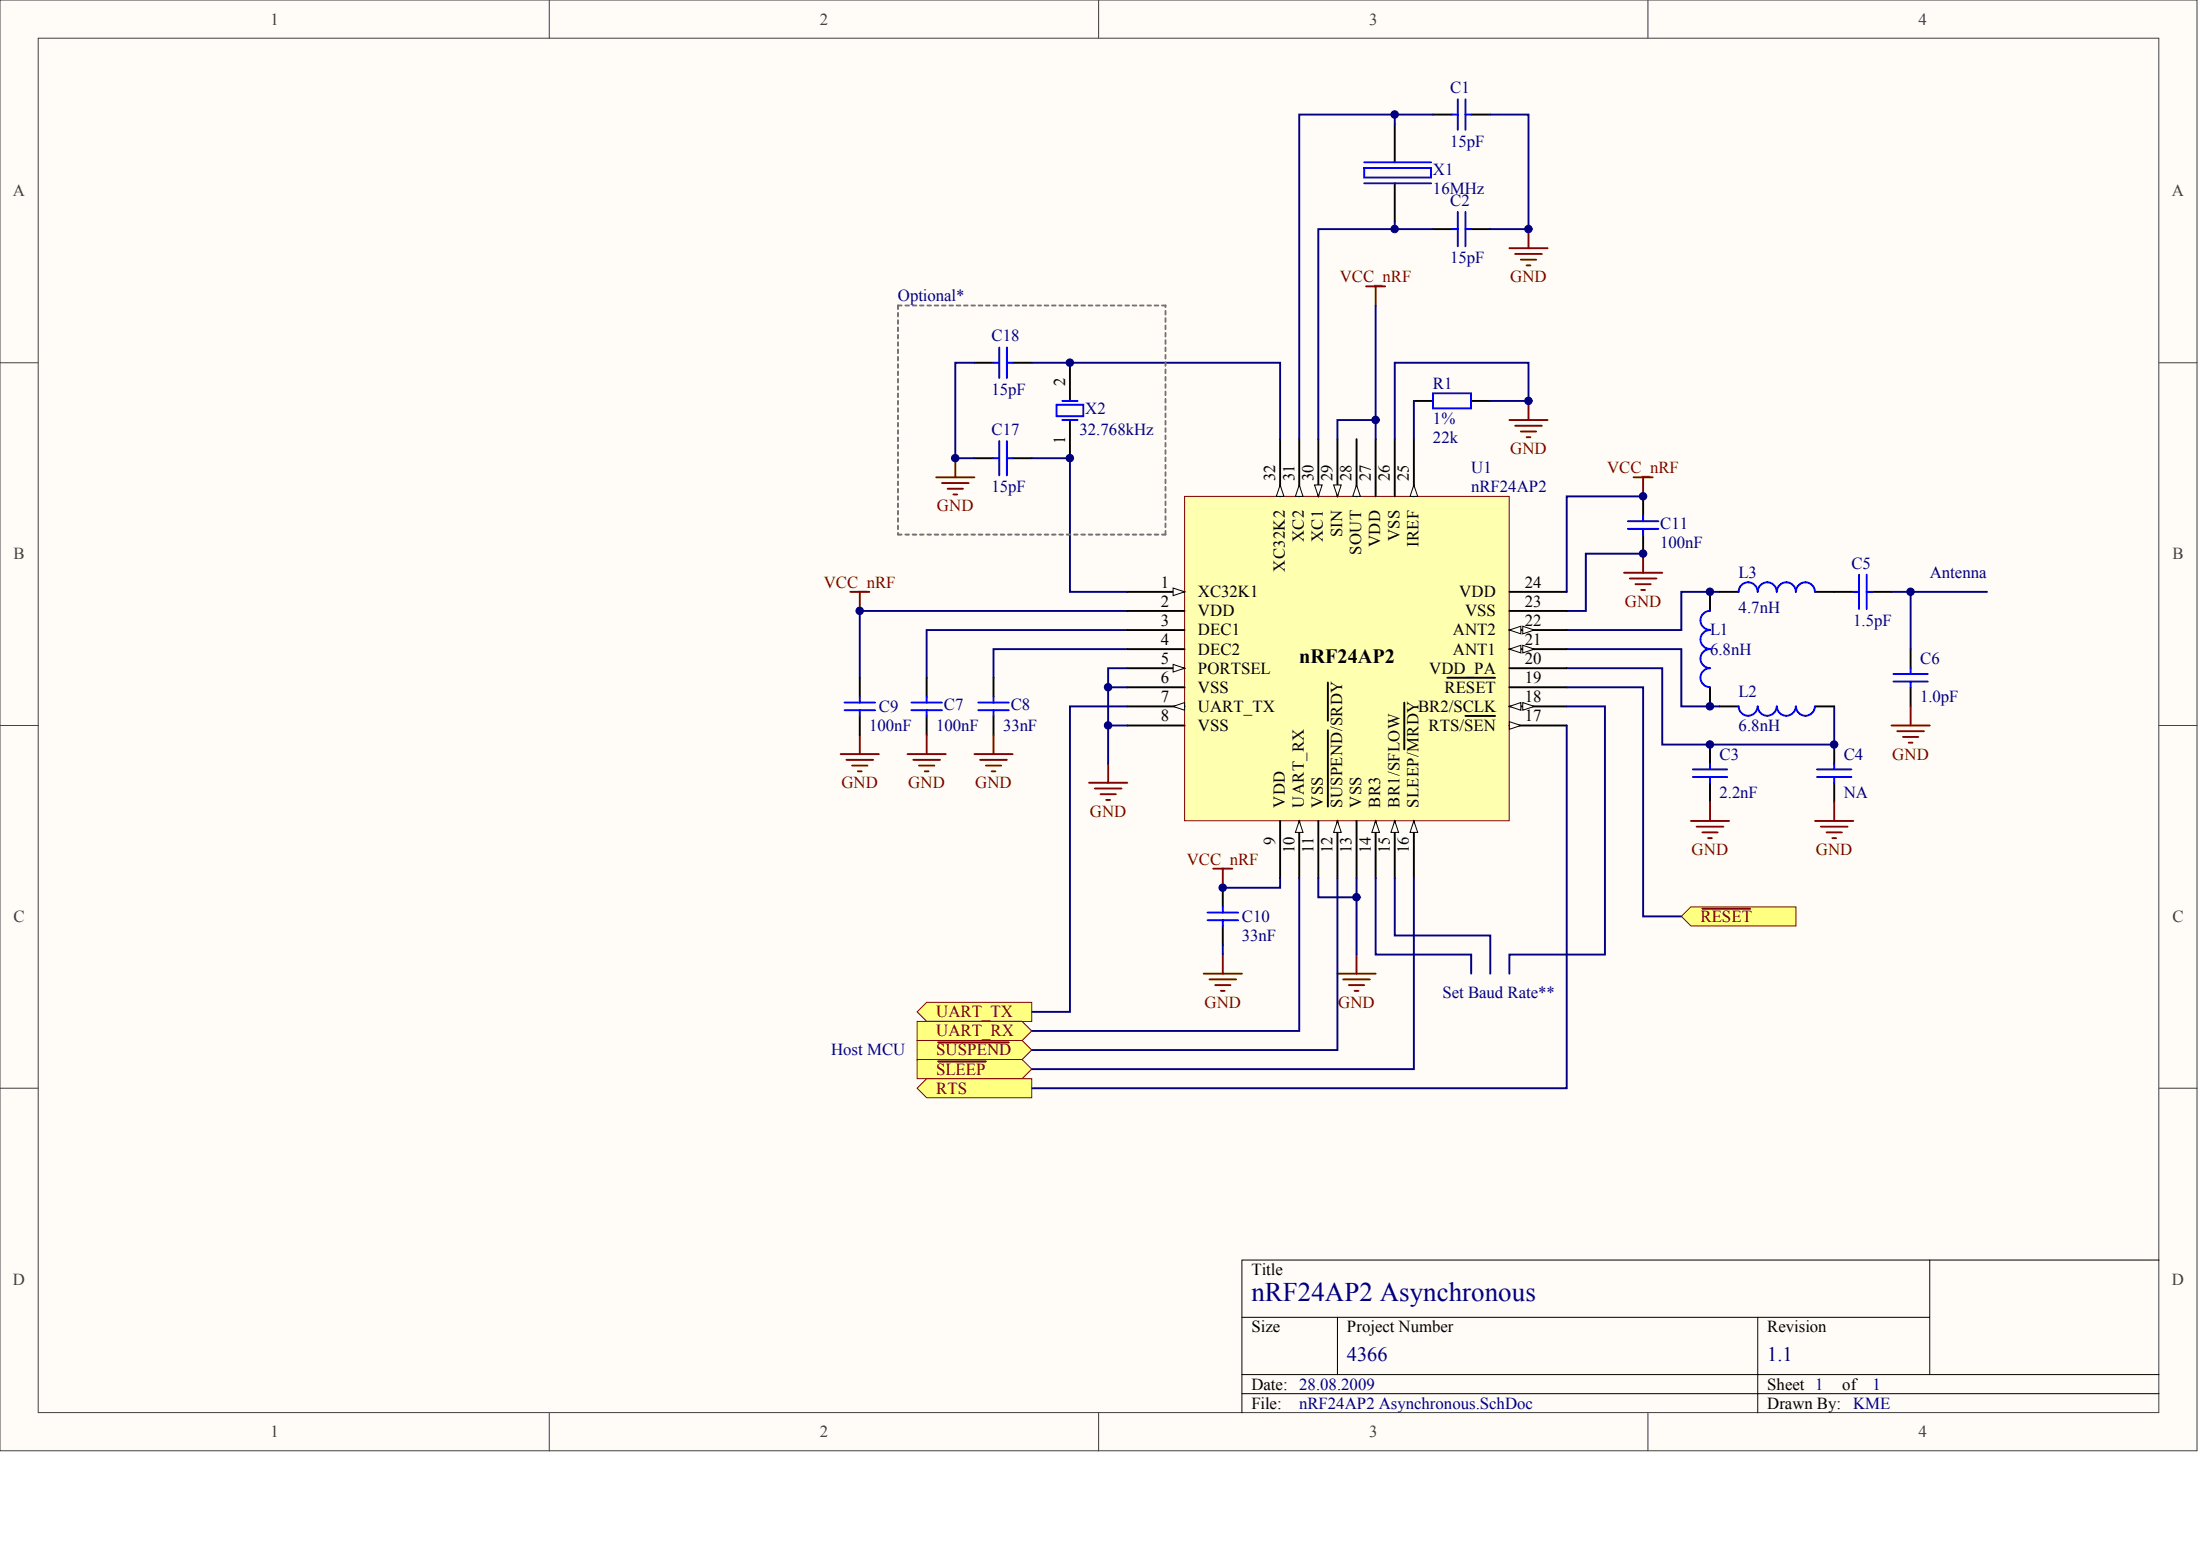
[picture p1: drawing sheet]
<svg xmlns="http://www.w3.org/2000/svg" width="840mm" height="594mm" viewBox="0 0 840 594" stroke-linecap="round" stroke-linejoin="round" font-family="sans-serif">
<g fill="#fffcf8" stroke="#404040" stroke-width=".38">
<path d="M0 0h838.5v553.5h-838.5z"/>
<path d="M14.6 14.6h809.3v524.4h-809.3z"/>
</g>
<path d="M209.6 0v14.6M419.3 0v14.6M628.9 0v14.6M0 138.4h14.6M824 138.4h14.5M0 276.8h14.6M824 276.8h14.5M0 415.2h14.6M824 415.2h14.5M209.6 539v14.6M419.3 539v14.6M628.9 539v14.6" fill="none" stroke="#404040" stroke-width=".38"/>
<path d="M736.5 480.8v43.7M824 480.8h-350v58.2M474 502.6h262.5M510.4 502.6v21.9M670.8 502.6v36.4M474 531.8h350M474 524.5h350" fill="none" stroke="#000" stroke-width=".38"/>
<g fill="none" stroke="#000" stroke-width=".73">
<path d="M532.3 47.4v14.5M546.9 43.7h7.3M561.5 43.7h7.3M532.3 69.9v14.6M546.9 87.4h7.3M561.5 87.4h7.3M371.9 138.4h7.3M386.5 138.4h7.3M408.3 138.4v14.6M539.6 153h7.3M561.5 153h7.3M371.9 174.8h7.3"/>
<path d="M386.5 174.8h7.3M408.3 160.3v14.5M627.1 189.4v7.3M627.1 204v7.3M652.6 225.8v7.3M656.3 225.8h7.2M692.7 225.8h14.6M714.6 225.8h7.3M328.1 258.6v7.3M353.6 258.6v7.3M379.2 258.6v7.3M729.2 247.7v7.3"/>
<path d="M328.1 273.2v7.3M353.6 273.2v7.3M379.2 273.2v7.3M652.6 262.2v7.3M656.3 269.5h7.2M692.7 269.5h7.3M729.2 262.2v7.3M652.6 284.1v7.3M652.6 298.7v7.3M700 284.1v7.3M700 298.7v7.3M466.7 338.7v7.3"/>
<path d="M466.7 353.3v7.3"/>
</g>
<g fill="none" stroke="#00f" stroke-width=".73">
<path d="M556.4 37.9v11.6M559.3 37.9v11.6M554.2 43.7h2.2M559.3 43.7h2.2M520.6 64.1h25.5v3.7h-25.5zM520.6 61.9h25.5M520.6 69.9h25.5M554.2 87.4h2.2M556.4 80.9v13.1M559.3 87.4h2.2M559.3 80.9v13.1M379.2 138.4h2.2"/>
<path d="M381.4 132.6v11.6M384.3 132.6v11.6M384.3 138.4h2.2M403.2 154.4h10.2v4.4h-10.2zM405.4 153h5.9M546.9 150.1h14.5v5.7h-14.5zM379.2 174.8h2.2M381.4 168.3v13.1M384.3 174.8h2.2M384.3 168.3v13.1M405.4 160.3h5.9M621.3 198.9h11.6"/>
<path d="M627.1 196.7v2.2M621.3 201.8h11.6M627.1 201.8v2.2M709.5 219.3v13.1M712.4 219.3v13.1M652.6 233.1a3.6 3.6 0 0 0-3.6 3.6 3.6 3.6 0 0 0 3.6 3.6M670.8 225.8a3.6 3.6 0 0 0-3.6-3.6 3.6 3.6 0 0 0-3.7 3.6M678.1 225.8a3.6 3.6 0 0 0-3.7-3.6 3.6 3.6 0 0 0-3.6 3.6M685.3 225.8a3.6 3.6 0 0 0-3.6-3.6 3.6 3.6 0 0 0-3.6 3.6M692.6 225.8a3.6 3.6 0 0 0-3.6-3.6 3.6 3.6 0 0 0-3.6 3.6M707.3 225.8h2.2M712.4 225.8h2.2"/>
<path d="M652.6 255a3.6 3.6 0 0 0-3.6 3.6 3.6 3.6 0 0 0 3.6 3.6M652.6 247.7a3.6 3.6 0 0 0-3.6 3.6 3.6 3.6 0 0 0 3.6 3.6M652.6 240.4a3.6 3.6 0 0 0-3.6 3.6 3.6 3.6 0 0 0 3.6 3.6M722.6 257.1h13.1M729.2 255v2.1M322.3 268.1h11.7M322.3 271h11.7M328.1 265.9v2.2M328.1 271v2.2M347.8 268.1h11.7M347.8 271h11.7M353.6 265.9v2.2"/>
<path d="M353.6 271v2.2M373.3 268.1h11.7M373.3 271h11.7M379.2 265.9v2.2M379.2 271v2.2M670.8 269.5a3.6 3.6 0 0 1-3.6 3.6 3.6 3.6 0 0 1-3.7-3.6M678.1 269.5a3.6 3.6 0 0 1-3.7 3.6 3.6 3.6 0 0 1-3.6-3.6M685.3 269.5a3.6 3.6 0 0 1-3.6 3.6 3.6 3.6 0 0 1-3.6-3.6M692.6 269.5a3.6 3.6 0 0 1-3.6 3.6 3.6 3.6 0 0 1-3.6-3.6M722.6 260.1h13.1M729.2 260.1v2.1M646 293.6h13.2"/>
<path d="M646 296.5h13.2M652.6 291.4v2.2M652.6 296.5v2.2M693.4 293.6h13.2M693.4 296.5h13.2M700 291.4v2.2M700 296.5v2.2M460.8 348.2h11.7M460.8 351.1h11.7M466.7 346v2.2M466.7 351.1v2.2"/>
</g>
<g fill="none" stroke="#800000" stroke-width=".73">
<path d="M521.4 109.3h7.2M525 109.3v7.3M583.3 153v7.3M364.6 174.8v7.3M576 160.3h14.6M578.2 162.4h10.2M580.4 164.6h5.9M582.6 166.8h1.5M357.3 182.1h14.6M359.5 184.3h10.2M361.7 186.5h5.8M363.9 188.7h1.4"/>
<path d="M324.5 225.8h7.3M328.1 225.8v7.3M721.9 276.8h14.6M724.1 279h10.2M729.2 269.5v7.3M320.8 287.7h14.6M323 289.9h10.2M325.2 292.1h5.8M327.4 294.3h1.5M328.1 280.5v7.2M346.4 287.7h14.5M348.5 289.9h10.3"/>
<path d="M350.7 292.1h5.9M352.9 294.3h1.5M353.6 280.5v7.2M371.9 287.7h14.6M374.1 289.9h10.2M376.3 292.1h5.8M378.4 294.3h1.5M379.2 280.5v7.2M726.3 281.2h5.8M728.4 283.4h1.5M645.3 313.2h14.6M647.5 315.4h10.2"/>
<path d="M649.7 317.6h5.8M651.9 319.8h1.4M652.6 306v7.2M692.7 313.2h14.6M694.9 315.4h10.2M697.1 317.6h5.8M699.3 319.8h1.4M700 306v7.2M463 331.4h7.3M466.7 331.4v7.3M510.4 371.5h14.6M512.6 373.7h10.2"/>
<path d="M514.8 375.9h5.8M517 378.1h1.4M517.7 364.2v7.3"/>
</g>
<path d="M371.9 138.4h-7.3v36.4h7.3M627.1 211.3h-21.9v21.8h-7.3M430.2 233.1h-102.1v25.5M656.3 225.8h-14.6v14.6h-43.8M721.9 225.8h36.4M729.2 225.8v21.9M430.2 247.7h-51v10.9M430.2 240.4h-76.6v18.2M597.9 247.7h43.8v21.8h14.6M597.9 255h36.5v29.1h65.6v-14.6" fill="none" stroke="#000080" stroke-width=".73"/>
<path d="M452.1 189.4h123.9v123.8h-123.9z" fill="#ffffb0" stroke="#800000" stroke-width=".38"/>
<path d="M430.2 225.8h21.9" fill="none" stroke="#000" stroke-width=".73"/>
<path d="M447.7 224.4l4.4 1.4-4.4 1.5z" fill="#fffcf8" stroke="#000" stroke-width=".38"/>
<path d="M430.2 233.1h21.9M430.2 276.8h21.9M430.2 269.5h21.9" fill="none" stroke="#000" stroke-width=".73"/>
<path d="M447.7 269.5l4.4-1.4v2.9z" fill="#fffcf8" stroke="#000" stroke-width=".38"/>
<path d="M495.8 313.2v21.9" fill="none" stroke="#000" stroke-width=".73"/>
<path d="M495.8 313.2l1.5 4.4h-2.9z" fill="#fffcf8" stroke="#000" stroke-width=".38"/>
<path d="M430.2 240.4h21.9M430.2 247.7h21.9M503.1 313.2v21.9M510.4 313.2v21.9" fill="none" stroke="#000" stroke-width=".73"/>
<path d="M510.4 313.2l1.5 4.4h-2.9z" fill="#fffcf8" stroke="#000" stroke-width=".38"/>
<path d="M430.2 262.2h21.9M488.5 313.2v21.9M517.7 313.2v21.9M525 313.2v21.9" fill="none" stroke="#000" stroke-width=".73"/>
<path d="M525 313.2l1.5 4.4h-3z" fill="#fffcf8" stroke="#000" stroke-width=".38"/>
<path d="M532.3 313.2v21.9" fill="none" stroke="#000" stroke-width=".73"/>
<path d="M532.3 313.2l1.5 4.4h-3z" fill="#fffcf8" stroke="#000" stroke-width=".38"/>
<path d="M539.6 313.2v21.9" fill="none" stroke="#000" stroke-width=".73"/>
<path d="M539.6 313.2l1.4 4.4h-2.9z" fill="#fffcf8" stroke="#000" stroke-width=".38"/>
<path d="M576 276.8h21.9" fill="none" stroke="#000" stroke-width=".73"/>
<path d="M576 275.4l4.4 1.4-4.4 1.5z" fill="#fffcf8" stroke="#000" stroke-width=".38"/>
<path d="M576 269.5h21.9" fill="none" stroke="#000" stroke-width=".73"/>
<g fill="#fffcf8" stroke="#000" stroke-width=".38">
<path d="M576 269.5l4.4-1.4v2.9z"/>
<path d="M581.1 268.1l4.4 1.4-4.4 1.5z"/>
</g>
<path d="M517.7 167.5v21.9" fill="none" stroke="#000" stroke-width=".73"/>
<path d="M517.7 185l1.5 4.4h-2.9z" fill="#fffcf8" stroke="#000" stroke-width=".38"/>
<path d="M510.4 167.5v21.9" fill="none" stroke="#000" stroke-width=".73"/>
<path d="M509 185h2.9l-1.5 4.4z" fill="#fffcf8" stroke="#000" stroke-width=".38"/>
<path d="M576 255h21.9M576 247.7h21.9M576 262.2h21.9" fill="none" stroke="#000" stroke-width=".73"/>
<g fill="#fffcf8" stroke="#000" stroke-width=".38">
<path d="M576 247.7l4.4-1.5v2.9z"/>
<path d="M581.1 246.2l4.4 1.5-4.4 1.4z"/>
</g>
<path d="M576 240.4h21.9" fill="none" stroke="#000" stroke-width=".73"/>
<g fill="#fffcf8" stroke="#000" stroke-width=".38">
<path d="M576 240.4l4.4-1.5v2.9z"/>
<path d="M581.1 238.9l4.4 1.5-4.4 1.4z"/>
</g>
<path d="M539.6 167.5v21.9M576 233.1h21.9M576 225.8h21.9" fill="none" stroke="#000" stroke-width=".73"/>
<path d="M539.6 185l1.4 4.4h-2.9z" fill="#fffcf8" stroke="#000" stroke-width=".38"/>
<path d="M503.1 167.5v21.9M525 167.5v21.9M532.3 167.5v21.9" fill="none" stroke="#000" stroke-width=".73"/>
<path d="M501.7 185h2.9l-1.5 4.4z" fill="#fffcf8" stroke="#000" stroke-width=".38"/>
<path d="M495.8 167.5v21.9" fill="none" stroke="#000" stroke-width=".73"/>
<path d="M495.8 185l1.5 4.4h-2.9z" fill="#fffcf8" stroke="#000" stroke-width=".38"/>
<path d="M488.5 167.5v21.9" fill="none" stroke="#000" stroke-width=".73"/>
<path d="M488.5 185l1.5 4.4h-2.9z" fill="#fffcf8" stroke="#000" stroke-width=".38"/>
<path d="M430.2 255h21.9" fill="none" stroke="#000" stroke-width=".73"/>
<path d="M447.7 253.5l4.4 1.5-4.4 1.4z" fill="#fffcf8" stroke="#000" stroke-width=".38"/>
<path d="M552.3 258.6h18.3M506.8 260.4v14.6M506.8 278.6v29.2M535.9 268.1v17.8M559.3 273.2h11.3" fill="none" stroke="#000" stroke-width=".73"/>
<path d="M415.6 298.7h14.6M422.9 291.4v7.3M417.8 300.9h10.2M420 303h5.8M422.2 305.2h1.4M459.4 371.5h14.6M461.6 373.7h10.2M463.8 375.9h5.8M465.9 378.1h1.5M466.7 364.2v7.3" fill="none" stroke="#800000" stroke-width=".73"/>
<g fill="none" stroke="#000080" stroke-width=".73">
<path d="M430.2 255h-7.3v7.2M422.9 276.8h7.3M430.2 262.2h-7.3v29.2M430.2 269.5h-21.9v116.6h-14.5M597.9 269.5h14.6v94.7h-36.5v7.3M597.9 276.8v138.4h-204.1M495.8 335.1v58.3h-102M503.1 335.1v7.3h14.6v-7.3M510.4 335.1v65.5h-116.6M525 335.1v29.1h36.5v7.3M532.3 335.1v21.8h36.5v14.6M539.6 335.1v72.8h-145.8"/>
<path d="M517.7 342.4v21.8M466.7 360.6v3.6"/>
</g>
<g fill="#ffff80" stroke="#800000" stroke-width=".38">
<path d="M350 386.1l3.6-3.7h40.2v7.3h-40.2z" fill-rule="evenodd"/>
<path d="M350 389.7h40.1l3.7 3.7-3.7 3.6h-40.1z" fill-rule="evenodd"/>
<path d="M350 397h40.1l3.7 3.6-3.7 3.7h-40.1z" fill-rule="evenodd"/>
<path d="M350 404.3h40.1l3.7 3.6-3.7 3.7h-40.1z" fill-rule="evenodd"/>
<path d="M350 415.2l3.6-3.6h40.2v7.3h-40.2z" fill-rule="evenodd"/>
</g>
<path d="M532.3 43.7v3.7M546.9 43.7h-51.1v123.8M568.8 43.7h14.5v43.7h-14.5M532.3 84.5v2.9M546.9 87.4h-43.8v80.1M525 116.6v50.9M393.8 138.4h94.7v29.1M539.6 153v14.5M568.8 153h14.5v-14.6h-51v29.1M393.8 174.8h14.5v51h21.9M627.1 189.4h-29.2v36.4M597.9 262.2h29.2v87.5h14.6" fill="none" stroke="#000080" stroke-width=".73"/>
<path d="M576 94.7h14.6M578.2 96.9h10.2M580.4 99.1h5.9M583.3 87.4v7.3M582.6 101.3h1.5M623.4 182.1h7.3M627.1 182.1v7.3M619.8 218.5h14.6M627.1 211.3v7.2M622 220.7h10.2M624.2 222.9h5.8M626.4 225.1h1.4" fill="none" stroke="#800000" stroke-width=".73"/>
<path d="M641.7 349.7l3.6-3.7h40.1v7.3h-40.1z" fill-rule="evenodd" fill="#ffff80" stroke="#800000" stroke-width=".38"/>
<path d="M649.7 346.7h18.2M358 397.7h27M358 405h18.3" fill="none" stroke="#800000" stroke-width=".73"/>
<path d="M525 160.3h-14.6v7.2M488.5 335.1v3.6h-21.8" fill="none" stroke="#000080" stroke-width=".73"/>
<path d="M342.7 116.6v87.4M342.7 116.6h102.1M342.7 204h102.1M444.8 204v-87.4" fill="none" stroke="#707070" stroke-width=".73" stroke-dasharray="1.4 1.4"/>
<g fill="#000080" stroke="#000080" stroke-width=".38">
<circle cx="328.1" cy="233.1" r="1.42"/>
<circle cx="364.6" cy="174.8" r="1.42"/>
<circle cx="408.3" cy="174.8" r="1.42"/>
<circle cx="408.3" cy="138.4" r="1.42"/>
<circle cx="422.9" cy="276.8" r="1.42"/>
<circle cx="422.9" cy="262.2" r="1.42"/>
<circle cx="466.6" cy="338.7" r="1.42"/>
<circle cx="517.7" cy="342.3" r="1.42"/>
<circle cx="525" cy="160.2" r="1.42"/>
<circle cx="532.3" cy="87.4" r="1.42"/>
<circle cx="532.3" cy="43.7" r="1.42"/>
<circle cx="583.3" cy="152.9" r="1.42"/>
<circle cx="583.3" cy="87.4" r="1.42"/>
<circle cx="627.1" cy="211.2" r="1.42"/>
<circle cx="627.1" cy="189.4" r="1.42"/>
<circle cx="652.6" cy="284.1" r="1.42"/>
<circle cx="652.6" cy="269.5" r="1.42"/>
<circle cx="652.6" cy="225.8" r="1.42"/>
<circle cx="700" cy="284.1" r="1.42"/>
<circle cx="729.1" cy="225.8" r="1.42"/>
</g>
<text font-size="10.3" fill="#000080" x="477.6" y="496.5">nRF24AP2 Asynchronous</text>
<g font-size="7.8" fill="#000080">
<text x="514.1" y="519.2">4366</text>
<text x="674.5" y="519.2">1.1</text>
</g>
<text font-size="7.7" x="495.8" y="253.1">nRF24AP2</text>
<g font-size="6.4" fill="#404040">
<text x="103.3" y="9.4">1</text>
<text x="312.9" y="9.4">2</text>
<text x="522.5" y="9.4">3</text>
<text x="732.2" y="9.4">4</text>
<text x="5" y="74.9">A</text>
<text x="828.9" y="74.9">A</text>
<text x="5.2" y="213.3">B</text>
<text x="829.1" y="213.3">B</text>
<text x="5.2" y="351.7">C</text>
<text x="829.1" y="351.7">C</text>
<text x="5" y="490.1">D</text>
<text x="828.9" y="490.1">D</text>
<text x="103.3" y="548.4">1</text>
<text x="312.9" y="548.4">2</text>
<text x="522.5" y="548.4">3</text>
<text x="732.2" y="548.4">4</text>
</g>
<g font-size="6.4" fill="#000080">
<text x="553.4" y="35.6">C1</text>
<text x="553.4" y="56">15pF</text>
<text x="546.9" y="66.9">X1</text>
<text x="546.9" y="74.2">16MHz</text>
<text x="553.4" y="78.6">C2</text>
<text x="553.4" y="100.4">15pF</text>
<text x="342.7" y="115">Optional*</text>
<text x="378.4" y="130.3">C18</text>
<text x="546.9" y="148.5">R1</text>
<text x="378.4" y="150.7">15pF</text>
<text x="414.2" y="158">X2</text>
<text x="546.9" y="161.6">1%</text>
<text x="378.4" y="166">C17</text>
<text x="412" y="166">32.768kHz</text>
<text x="546.9" y="168.9">22k</text>
<text x="561.5" y="180.5">U1</text>
<text x="378.4" y="187.8">15pF</text>
<text x="561.5" y="187.8">nRF24AP2</text>
<text x="633.7" y="201.7">C11</text>
<text x="633.7" y="209">100nF</text>
<text x="663.5" y="220.6">L3</text>
<text x="706.6" y="217">C5</text>
<text x="736.5" y="220.6">Antenna</text>
<text x="663.5" y="233.7">4.7nH</text>
<text x="707.3" y="238.8">1.5pF</text>
<text x="652.6" y="242.5">L1</text>
<text x="652.6" y="249.7">6.8nH</text>
<text x="732.8" y="253.4">C6</text>
<text x="663.5" y="265.8">L2</text>
<text x="732.8" y="268">1.0pF</text>
<text x="335.4" y="271.6">C9</text>
<text x="360.2" y="270.9">C7</text>
<text x="385.7" y="270.9">C8</text>
<text x="331.8" y="278.9">100nF</text>
<text x="357.3" y="278.9">100nF</text>
<text x="382.8" y="278.9">33nF</text>
<text x="663.5" y="278.9">6.8nH</text>
<text x="656.3" y="289.8">C3</text>
<text x="703.7" y="289.8">C4</text>
<text x="656.3" y="304.4">2.2nF</text>
<text x="703.7" y="304.4">NA</text>
<text x="474" y="351.7">C10</text>
<text x="474" y="359">33nF</text>
<text x="550.5" y="380.9">Set Baud Rate**</text>
<text x="317.2" y="402.7">Host MCU</text>
<text x="714.6" y="530.2">1</text>
<text x="495.8" y="537.5">nRF24AP2 Asynchronous.SchDoc</text>
<text x="707.3" y="537.5">KME</text>
</g>
<g font-size="6.4" fill="#800000">
<text x="511.3" y="107.7">VCC_nRF</text>
<text x="576.3" y="107.7">GND</text>
<text x="576.3" y="173.3">GND</text>
<text x="613.4" y="180.5">VCC_nRF</text>
<text x="357.6" y="195.1">GND</text>
<text x="314.4" y="224.3">VCC_nRF</text>
<text x="620.1" y="231.5">GND</text>
<text x="722.2" y="289.8">GND</text>
<text x="321.1" y="300.7">GND</text>
<text x="346.6" y="300.7">GND</text>
<text x="372.2" y="300.7">GND</text>
<text x="415.9" y="311.7">GND</text>
<text x="453" y="329.9">VCC_nRF</text>
<text x="645.6" y="326.2">GND</text>
<text x="693" y="326.2">GND</text>
<text x="649" y="351.7">RESET</text>
<text x="357.3" y="388.1">UART_TX</text>
<text x="459.7" y="384.5">GND</text>
<text x="510.7" y="384.5">GND</text>
<text x="357.3" y="395.4">UART_RX</text>
<text x="357.3" y="402.7">SUSPEND</text>
<text x="357.3" y="410">SLEEP</text>
<text x="357.3" y="417.3">RTS</text>
</g>
<g font-size="6.4">
<text x="443" y="224.3">1</text>
<text x="457.2" y="227.9">XC32K1</text>
<text x="556.9" y="227.9">VDD</text>
<text x="581.9" y="224.3">24</text>
<text x="443" y="231.5">2</text>
<text x="581.9" y="231.5">23</text>
<text x="443" y="238.8">3</text>
<text x="457.2" y="235.2">VDD</text>
<text x="559.1" y="235.2">VSS</text>
<text x="581.9" y="238.8">22</text>
<text x="457.2" y="242.5">DEC1</text>
<text x="554.5" y="242.5">ANT2</text>
<text x="443" y="246.1">4</text>
<text x="457.2" y="249.7">DEC2</text>
<text x="554.5" y="249.7">ANT1</text>
<text x="581.9" y="246.1">21</text>
<text x="443" y="253.4">5</text>
<text x="457.2" y="257">PORTSEL</text>
<text x="545.4" y="257">VDD_PA</text>
<text x="581.9" y="253.4">20</text>
<text x="443" y="260.7">6</text>
<text x="581.9" y="260.7">19</text>
<text x="443" y="268">7</text>
<text x="457.2" y="264.3">VSS</text>
<text x="551.3" y="264.3">RESET</text>
<text x="581.9" y="268">18</text>
<text x="443" y="275.2">8</text>
<text x="457.2" y="271.6">UART_TX</text>
<text x="541.2" y="271.6">BR2/SCLK</text>
<text x="581.9" y="275.2">17</text>
<text x="457.2" y="278.9">VSS</text>
<text x="545.2" y="278.9">RTS/SEN</text>
<text x="477.6" y="486.5">Title</text>
<text x="477.6" y="508.3">Size</text>
<text x="514.1" y="508.3">Project Number</text>
<text x="674.5" y="508.3">Revision</text>
<text x="477.6" y="530.2">Date: 28.08.2009</text>
<text x="674.5" y="530.2">Sheet 1</text>
<text x="703.1" y="530.2">of</text>
<text x="477.6" y="537.5">File:</text>
<text x="674.5" y="537.5">Drawn By:</text>
</g>
<g font-size="6.3">
<text x="406.5" y="147.2" transform="rotate(-90 406.5 147.2)">2</text>
<text x="406.5" y="169.4" transform="rotate(-90 406.5 169.4)">1</text>
<text x="486.7" y="183.6" transform="rotate(-90 486.7 183.6)">32</text>
<text x="494" y="183.6" transform="rotate(-90 494 183.6)">31</text>
<text x="501.3" y="183.6" transform="rotate(-90 501.3 183.6)">30</text>
<text x="508.6" y="183.6" transform="rotate(-90 508.6 183.6)">29</text>
<text x="515.8" y="183.6" transform="rotate(-90 515.8 183.6)">28</text>
<text x="523.1" y="183.6" transform="rotate(-90 523.1 183.6)">27</text>
<text x="530.4" y="183.6" transform="rotate(-90 530.4 183.6)">26</text>
<text x="537.7" y="183.6" transform="rotate(-90 537.7 183.6)">25</text>
<text x="497.6" y="206.9" transform="rotate(-90 497.6 206.9)">XC2</text>
<text x="504.9" y="206.9" transform="rotate(-90 504.9 206.9)">XC1</text>
<text x="512.2" y="205.1" transform="rotate(-90 512.2 205.1)">SIN</text>
<text x="526.8" y="208.7" transform="rotate(-90 526.8 208.7)">VDD</text>
<text x="534.1" y="206.5" transform="rotate(-90 534.1 206.5)">VSS</text>
<text x="541.4" y="208.7" transform="rotate(-90 541.4 208.7)">IREF</text>
<text x="519.5" y="211.6" transform="rotate(-90 519.5 211.6)">SOUT</text>
<text x="490.3" y="218.2" transform="rotate(-90 490.3 218.2)">XC32K2</text>
<text x="490.3" y="308.1" transform="rotate(-90 490.3 308.1)">VDD</text>
<text x="497.6" y="308.1" transform="rotate(-90 497.6 308.1)">UART_RX</text>
<text x="504.9" y="308.1" transform="rotate(-90 504.9 308.1)">VSS</text>
<text x="512.2" y="308.1" transform="rotate(-90 512.2 308.1)">SUSPEND/SRDY</text>
<text x="519.5" y="308.1" transform="rotate(-90 519.5 308.1)">VSS</text>
<text x="526.8" y="308.1" transform="rotate(-90 526.8 308.1)">BR3</text>
<text x="534.1" y="308.1" transform="rotate(-90 534.1 308.1)">BR1/SFLOW</text>
<text x="541.4" y="308.1" transform="rotate(-90 541.4 308.1)">SLEEP/MRDY</text>
<text x="486.7" y="322.3" transform="rotate(-90 486.7 322.3)">9</text>
<text x="494" y="325.6" transform="rotate(-90 494 325.6)">10</text>
<text x="501.3" y="325.6" transform="rotate(-90 501.3 325.6)">11</text>
<text x="508.6" y="325.6" transform="rotate(-90 508.6 325.6)">12</text>
<text x="515.8" y="325.6" transform="rotate(-90 515.8 325.6)">13</text>
<text x="523.1" y="325.6" transform="rotate(-90 523.1 325.6)">14</text>
<text x="530.4" y="325.6" transform="rotate(-90 530.4 325.6)">15</text>
<text x="537.7" y="325.6" transform="rotate(-90 537.7 325.6)">16</text>
</g>
</svg>
